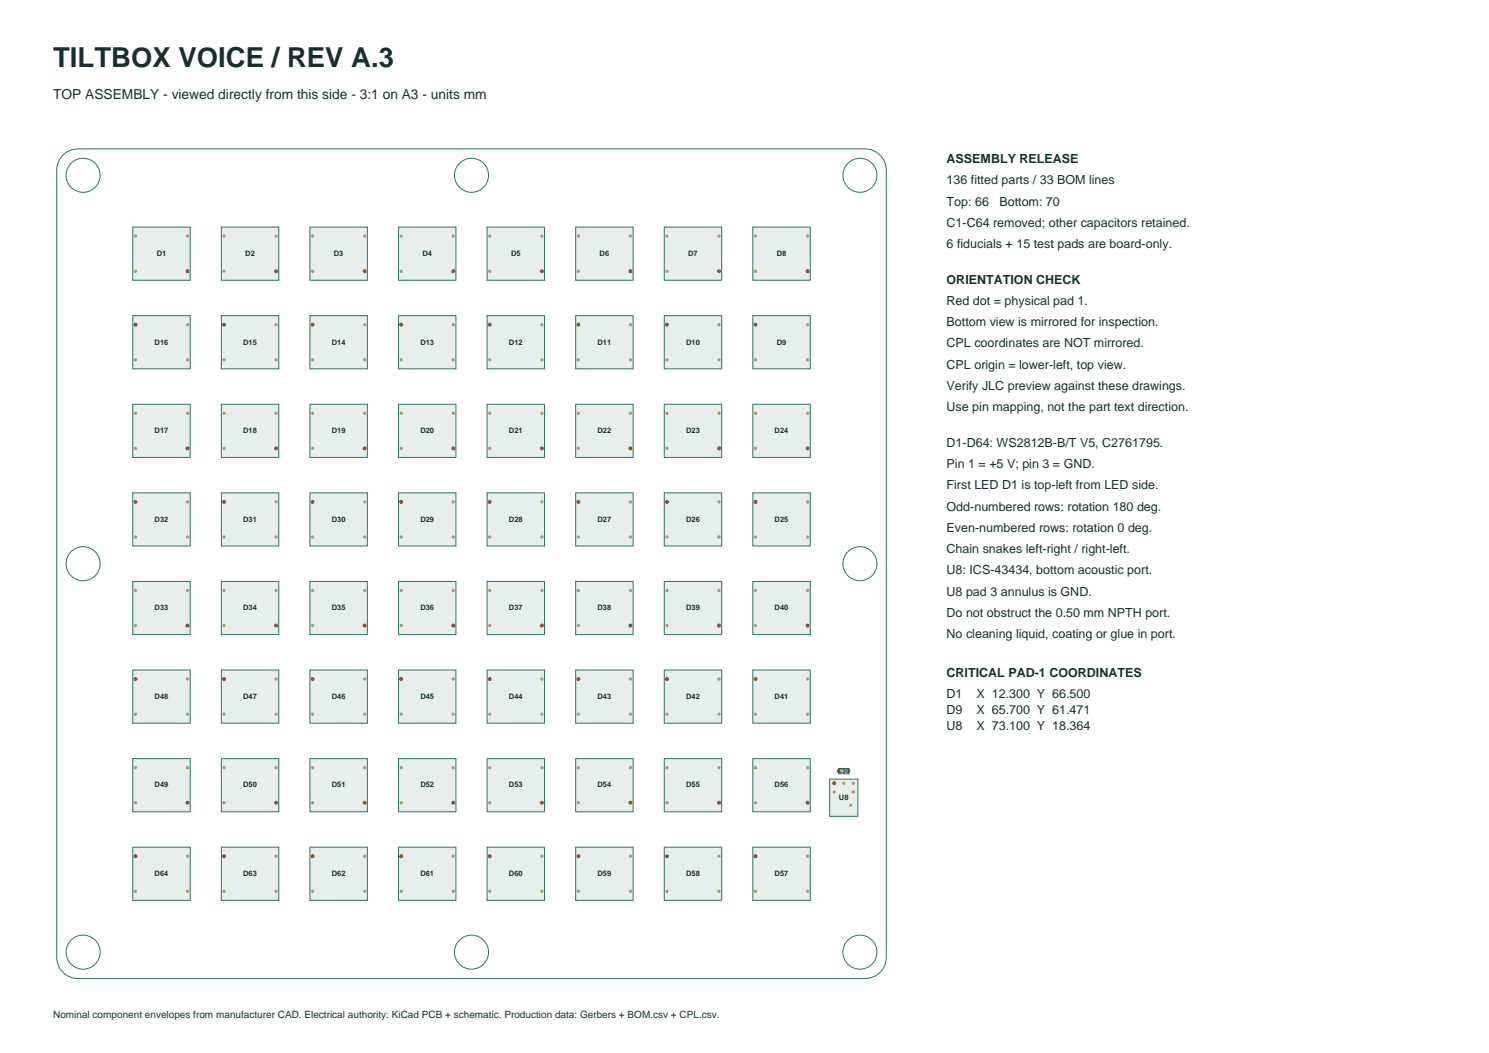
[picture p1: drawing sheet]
<svg xmlns="http://www.w3.org/2000/svg" width="420mm" height="297mm" viewBox="0 0 420 297" stroke-linecap="round" stroke-linejoin="round" font-family="sans-serif">
<g fill="none" stroke="#267763" stroke-width=".28">
<path d="M17.8 43.8a6 6 0 0 1 4.2-1.8h222a6 6 0 0 1 6 6v222a6 6 0 0 1-6 6h-222a6 6 0 0 1-6-6v-222a6 6 0 0 1 1.8-4.2z"/>
<circle cx="23.4" cy="49.4" r="4.8"/>
<circle cx="133" cy="49.4" r="4.8"/>
<circle cx="242.6" cy="49.4" r="4.8"/>
<circle cx="23.4" cy="159" r="4.8"/>
<circle cx="242.6" cy="159" r="4.8"/>
<circle cx="23.4" cy="268.6" r="4.8"/>
<circle cx="133" cy="268.6" r="4.8"/>
<circle cx="242.6" cy="268.6" r="4.8"/>
</g>
<path d="M236.5 216.8h3v1.5h-3z" fill-rule="evenodd" fill="#e6efeb" stroke="#267763" stroke-width=".28"/>
<g fill="#bf9c46">
<circle cx="236.6" cy="217.5" r=".45"/>
<circle cx="239.4" cy="217.5" r=".45"/>
</g>
<circle cx="236.6" cy="217.5" r=".57" fill="#bc3f2b"/>
<path d="M37.5 64.1h16.2v15h-16.2z" fill-rule="evenodd" fill="#e6efeb" stroke="#267763" stroke-width=".28"/>
<g fill="#bf9c46">
<circle cx="52.9" cy="76.5" r=".45"/>
<circle cx="52.9" cy="66.6" r=".45"/>
<circle cx="38.2" cy="66.6" r=".45"/>
<circle cx="38.2" cy="76.5" r=".45"/>
</g>
<circle cx="52.9" cy="76.5" r=".57" fill="#bc3f2b"/>
<path d="M62.4 64.1h16.2v15h-16.2z" fill-rule="evenodd" fill="#e6efeb" stroke="#267763" stroke-width=".28"/>
<g fill="#bf9c46">
<circle cx="77.9" cy="76.5" r=".45"/>
<circle cx="77.9" cy="66.6" r=".45"/>
<circle cx="63.2" cy="66.6" r=".45"/>
<circle cx="63.2" cy="76.5" r=".45"/>
</g>
<circle cx="77.9" cy="76.5" r=".57" fill="#bc3f2b"/>
<path d="M87.4 64.1h16.2v15h-16.2z" fill-rule="evenodd" fill="#e6efeb" stroke="#267763" stroke-width=".28"/>
<g fill="#bf9c46">
<circle cx="102.9" cy="76.5" r=".45"/>
<circle cx="102.9" cy="66.6" r=".45"/>
<circle cx="88.2" cy="66.6" r=".45"/>
<circle cx="88.2" cy="76.5" r=".45"/>
</g>
<circle cx="102.9" cy="76.5" r=".57" fill="#bc3f2b"/>
<path d="M112.4 64.1h16.2v15h-16.2z" fill-rule="evenodd" fill="#e6efeb" stroke="#267763" stroke-width=".28"/>
<g fill="#bf9c46">
<circle cx="127.9" cy="76.5" r=".45"/>
<circle cx="127.9" cy="66.6" r=".45"/>
<circle cx="113.2" cy="66.6" r=".45"/>
<circle cx="113.2" cy="76.5" r=".45"/>
</g>
<circle cx="127.9" cy="76.5" r=".57" fill="#bc3f2b"/>
<path d="M137.4 64.1h16.2v15h-16.2z" fill-rule="evenodd" fill="#e6efeb" stroke="#267763" stroke-width=".28"/>
<g fill="#bf9c46">
<circle cx="152.8" cy="76.5" r=".45"/>
<circle cx="152.8" cy="66.6" r=".45"/>
<circle cx="138.1" cy="66.6" r=".45"/>
<circle cx="138.1" cy="76.5" r=".45"/>
</g>
<circle cx="152.8" cy="76.5" r=".57" fill="#bc3f2b"/>
<path d="M162.4 64.1h16.2v15h-16.2z" fill-rule="evenodd" fill="#e6efeb" stroke="#267763" stroke-width=".28"/>
<g fill="#bf9c46">
<circle cx="177.8" cy="76.5" r=".45"/>
<circle cx="177.8" cy="66.6" r=".45"/>
<circle cx="163.1" cy="66.6" r=".45"/>
<circle cx="163.1" cy="76.5" r=".45"/>
</g>
<circle cx="177.8" cy="76.5" r=".57" fill="#bc3f2b"/>
<path d="M187.4 64.1h16.2v15h-16.2z" fill-rule="evenodd" fill="#e6efeb" stroke="#267763" stroke-width=".28"/>
<g fill="#bf9c46">
<circle cx="202.8" cy="76.5" r=".45"/>
<circle cx="202.8" cy="66.6" r=".45"/>
<circle cx="188.1" cy="66.6" r=".45"/>
<circle cx="188.1" cy="76.5" r=".45"/>
</g>
<circle cx="202.8" cy="76.5" r=".57" fill="#bc3f2b"/>
<path d="M212.4 64.1h16.2v15h-16.2z" fill-rule="evenodd" fill="#e6efeb" stroke="#267763" stroke-width=".28"/>
<g fill="#bf9c46">
<circle cx="227.8" cy="76.5" r=".45"/>
<circle cx="227.8" cy="66.6" r=".45"/>
<circle cx="213.1" cy="66.6" r=".45"/>
<circle cx="213.1" cy="76.5" r=".45"/>
</g>
<circle cx="227.8" cy="76.5" r=".57" fill="#bc3f2b"/>
<path d="M212.4 89h16.2v15h-16.2z" fill-rule="evenodd" fill="#e6efeb" stroke="#267763" stroke-width=".28"/>
<g fill="#bf9c46">
<circle cx="213.1" cy="91.6" r=".45"/>
<circle cx="213.1" cy="101.5" r=".45"/>
<circle cx="227.8" cy="101.5" r=".45"/>
<circle cx="227.8" cy="91.6" r=".45"/>
</g>
<circle cx="213.1" cy="91.6" r=".57" fill="#bc3f2b"/>
<path d="M187.4 89h16.2v15h-16.2z" fill-rule="evenodd" fill="#e6efeb" stroke="#267763" stroke-width=".28"/>
<g fill="#bf9c46">
<circle cx="188.1" cy="91.6" r=".45"/>
<circle cx="188.1" cy="101.5" r=".45"/>
<circle cx="202.8" cy="101.5" r=".45"/>
<circle cx="202.8" cy="91.6" r=".45"/>
</g>
<circle cx="188.1" cy="91.6" r=".57" fill="#bc3f2b"/>
<path d="M162.4 89h16.2v15h-16.2z" fill-rule="evenodd" fill="#e6efeb" stroke="#267763" stroke-width=".28"/>
<g fill="#bf9c46">
<circle cx="163.1" cy="91.6" r=".45"/>
<circle cx="163.1" cy="101.5" r=".45"/>
<circle cx="177.8" cy="101.5" r=".45"/>
<circle cx="177.8" cy="91.6" r=".45"/>
</g>
<circle cx="163.1" cy="91.6" r=".57" fill="#bc3f2b"/>
<path d="M137.4 89h16.2v15h-16.2z" fill-rule="evenodd" fill="#e6efeb" stroke="#267763" stroke-width=".28"/>
<g fill="#bf9c46">
<circle cx="138.1" cy="91.6" r=".45"/>
<circle cx="138.1" cy="101.5" r=".45"/>
<circle cx="152.8" cy="101.5" r=".45"/>
<circle cx="152.8" cy="91.6" r=".45"/>
</g>
<circle cx="138.1" cy="91.6" r=".57" fill="#bc3f2b"/>
<path d="M112.4 89h16.2v15h-16.2z" fill-rule="evenodd" fill="#e6efeb" stroke="#267763" stroke-width=".28"/>
<g fill="#bf9c46">
<circle cx="113.2" cy="91.6" r=".45"/>
<circle cx="113.2" cy="101.5" r=".45"/>
<circle cx="127.9" cy="101.5" r=".45"/>
<circle cx="127.9" cy="91.6" r=".45"/>
</g>
<circle cx="113.2" cy="91.6" r=".57" fill="#bc3f2b"/>
<path d="M87.4 89h16.2v15h-16.2z" fill-rule="evenodd" fill="#e6efeb" stroke="#267763" stroke-width=".28"/>
<g fill="#bf9c46">
<circle cx="88.2" cy="91.6" r=".45"/>
<circle cx="88.2" cy="101.5" r=".45"/>
<circle cx="102.9" cy="101.5" r=".45"/>
<circle cx="102.9" cy="91.6" r=".45"/>
</g>
<circle cx="88.2" cy="91.6" r=".57" fill="#bc3f2b"/>
<path d="M62.4 89h16.2v15h-16.2z" fill-rule="evenodd" fill="#e6efeb" stroke="#267763" stroke-width=".28"/>
<g fill="#bf9c46">
<circle cx="63.2" cy="91.6" r=".45"/>
<circle cx="63.2" cy="101.5" r=".45"/>
<circle cx="77.9" cy="101.5" r=".45"/>
<circle cx="77.9" cy="91.6" r=".45"/>
</g>
<circle cx="63.2" cy="91.6" r=".57" fill="#bc3f2b"/>
<path d="M37.5 89h16.2v15h-16.2z" fill-rule="evenodd" fill="#e6efeb" stroke="#267763" stroke-width=".28"/>
<g fill="#bf9c46">
<circle cx="38.2" cy="91.6" r=".45"/>
<circle cx="38.2" cy="101.5" r=".45"/>
<circle cx="52.9" cy="101.5" r=".45"/>
<circle cx="52.9" cy="91.6" r=".45"/>
</g>
<circle cx="38.2" cy="91.6" r=".57" fill="#bc3f2b"/>
<path d="M37.5 114h16.2v15h-16.2z" fill-rule="evenodd" fill="#e6efeb" stroke="#267763" stroke-width=".28"/>
<g fill="#bf9c46">
<circle cx="52.9" cy="126.5" r=".45"/>
<circle cx="52.9" cy="116.6" r=".45"/>
<circle cx="38.2" cy="116.6" r=".45"/>
<circle cx="38.2" cy="126.5" r=".45"/>
</g>
<circle cx="52.9" cy="126.5" r=".57" fill="#bc3f2b"/>
<path d="M62.4 114h16.2v15h-16.2z" fill-rule="evenodd" fill="#e6efeb" stroke="#267763" stroke-width=".28"/>
<g fill="#bf9c46">
<circle cx="77.9" cy="126.5" r=".45"/>
<circle cx="77.9" cy="116.6" r=".45"/>
<circle cx="63.2" cy="116.6" r=".45"/>
<circle cx="63.2" cy="126.5" r=".45"/>
</g>
<circle cx="77.9" cy="126.5" r=".57" fill="#bc3f2b"/>
<path d="M87.4 114h16.2v15h-16.2z" fill-rule="evenodd" fill="#e6efeb" stroke="#267763" stroke-width=".28"/>
<g fill="#bf9c46">
<circle cx="102.9" cy="126.5" r=".45"/>
<circle cx="102.9" cy="116.6" r=".45"/>
<circle cx="88.2" cy="116.6" r=".45"/>
<circle cx="88.2" cy="126.5" r=".45"/>
</g>
<circle cx="102.9" cy="126.5" r=".57" fill="#bc3f2b"/>
<path d="M112.4 114h16.2v15h-16.2z" fill-rule="evenodd" fill="#e6efeb" stroke="#267763" stroke-width=".28"/>
<g fill="#bf9c46">
<circle cx="127.9" cy="126.5" r=".45"/>
<circle cx="127.9" cy="116.6" r=".45"/>
<circle cx="113.2" cy="116.6" r=".45"/>
<circle cx="113.2" cy="126.5" r=".45"/>
</g>
<circle cx="127.9" cy="126.5" r=".57" fill="#bc3f2b"/>
<path d="M137.4 114h16.2v15h-16.2z" fill-rule="evenodd" fill="#e6efeb" stroke="#267763" stroke-width=".28"/>
<g fill="#bf9c46">
<circle cx="152.8" cy="126.5" r=".45"/>
<circle cx="152.8" cy="116.6" r=".45"/>
<circle cx="138.1" cy="116.6" r=".45"/>
<circle cx="138.1" cy="126.5" r=".45"/>
</g>
<circle cx="152.8" cy="126.5" r=".57" fill="#bc3f2b"/>
<path d="M162.4 114h16.2v15h-16.2z" fill-rule="evenodd" fill="#e6efeb" stroke="#267763" stroke-width=".28"/>
<g fill="#bf9c46">
<circle cx="177.8" cy="126.5" r=".45"/>
<circle cx="177.8" cy="116.6" r=".45"/>
<circle cx="163.1" cy="116.6" r=".45"/>
<circle cx="163.1" cy="126.5" r=".45"/>
</g>
<circle cx="177.8" cy="126.5" r=".57" fill="#bc3f2b"/>
<path d="M187.4 114h16.2v15h-16.2z" fill-rule="evenodd" fill="#e6efeb" stroke="#267763" stroke-width=".28"/>
<g fill="#bf9c46">
<circle cx="202.8" cy="126.5" r=".45"/>
<circle cx="202.8" cy="116.6" r=".45"/>
<circle cx="188.1" cy="116.6" r=".45"/>
<circle cx="188.1" cy="126.5" r=".45"/>
</g>
<circle cx="202.8" cy="126.5" r=".57" fill="#bc3f2b"/>
<path d="M212.4 114h16.2v15h-16.2z" fill-rule="evenodd" fill="#e6efeb" stroke="#267763" stroke-width=".28"/>
<g fill="#bf9c46">
<circle cx="227.8" cy="126.5" r=".45"/>
<circle cx="227.8" cy="116.6" r=".45"/>
<circle cx="213.1" cy="116.6" r=".45"/>
<circle cx="213.1" cy="126.5" r=".45"/>
</g>
<circle cx="227.8" cy="126.5" r=".57" fill="#bc3f2b"/>
<path d="M212.4 139h16.2v15h-16.2z" fill-rule="evenodd" fill="#e6efeb" stroke="#267763" stroke-width=".28"/>
<g fill="#bf9c46">
<circle cx="213.1" cy="141.6" r=".45"/>
<circle cx="213.1" cy="151.5" r=".45"/>
<circle cx="227.8" cy="151.5" r=".45"/>
<circle cx="227.8" cy="141.6" r=".45"/>
</g>
<circle cx="213.1" cy="141.6" r=".57" fill="#bc3f2b"/>
<path d="M187.4 139h16.2v15h-16.2z" fill-rule="evenodd" fill="#e6efeb" stroke="#267763" stroke-width=".28"/>
<g fill="#bf9c46">
<circle cx="188.1" cy="141.6" r=".45"/>
<circle cx="188.1" cy="151.5" r=".45"/>
<circle cx="202.8" cy="151.5" r=".45"/>
<circle cx="202.8" cy="141.6" r=".45"/>
</g>
<circle cx="188.1" cy="141.6" r=".57" fill="#bc3f2b"/>
<path d="M162.4 139h16.2v15h-16.2z" fill-rule="evenodd" fill="#e6efeb" stroke="#267763" stroke-width=".28"/>
<g fill="#bf9c46">
<circle cx="163.1" cy="141.6" r=".45"/>
<circle cx="163.1" cy="151.5" r=".45"/>
<circle cx="177.8" cy="151.5" r=".45"/>
<circle cx="177.8" cy="141.6" r=".45"/>
</g>
<circle cx="163.1" cy="141.6" r=".57" fill="#bc3f2b"/>
<path d="M137.4 139h16.2v15h-16.2z" fill-rule="evenodd" fill="#e6efeb" stroke="#267763" stroke-width=".28"/>
<g fill="#bf9c46">
<circle cx="138.1" cy="141.6" r=".45"/>
<circle cx="138.1" cy="151.5" r=".45"/>
<circle cx="152.8" cy="151.5" r=".45"/>
<circle cx="152.8" cy="141.6" r=".45"/>
</g>
<circle cx="138.1" cy="141.6" r=".57" fill="#bc3f2b"/>
<path d="M112.4 139h16.2v15h-16.2z" fill-rule="evenodd" fill="#e6efeb" stroke="#267763" stroke-width=".28"/>
<g fill="#bf9c46">
<circle cx="113.2" cy="141.6" r=".45"/>
<circle cx="113.2" cy="151.5" r=".45"/>
<circle cx="127.9" cy="151.5" r=".45"/>
<circle cx="127.9" cy="141.6" r=".45"/>
</g>
<circle cx="113.2" cy="141.6" r=".57" fill="#bc3f2b"/>
<path d="M87.4 139h16.2v15h-16.2z" fill-rule="evenodd" fill="#e6efeb" stroke="#267763" stroke-width=".28"/>
<g fill="#bf9c46">
<circle cx="88.2" cy="141.6" r=".45"/>
<circle cx="88.2" cy="151.5" r=".45"/>
<circle cx="102.9" cy="151.5" r=".45"/>
<circle cx="102.9" cy="141.6" r=".45"/>
</g>
<circle cx="88.2" cy="141.6" r=".57" fill="#bc3f2b"/>
<path d="M62.4 139h16.2v15h-16.2z" fill-rule="evenodd" fill="#e6efeb" stroke="#267763" stroke-width=".28"/>
<g fill="#bf9c46">
<circle cx="63.2" cy="141.6" r=".45"/>
<circle cx="63.2" cy="151.5" r=".45"/>
<circle cx="77.9" cy="151.5" r=".45"/>
<circle cx="77.9" cy="141.6" r=".45"/>
</g>
<circle cx="63.2" cy="141.6" r=".57" fill="#bc3f2b"/>
<path d="M37.5 139h16.2v15h-16.2z" fill-rule="evenodd" fill="#e6efeb" stroke="#267763" stroke-width=".28"/>
<g fill="#bf9c46">
<circle cx="38.2" cy="141.6" r=".45"/>
<circle cx="38.2" cy="151.5" r=".45"/>
<circle cx="52.9" cy="151.5" r=".45"/>
<circle cx="52.9" cy="141.6" r=".45"/>
</g>
<circle cx="38.2" cy="141.6" r=".57" fill="#bc3f2b"/>
<path d="M37.5 164h16.2v15h-16.2z" fill-rule="evenodd" fill="#e6efeb" stroke="#267763" stroke-width=".28"/>
<g fill="#bf9c46">
<circle cx="52.9" cy="176.4" r=".45"/>
<circle cx="52.9" cy="166.5" r=".45"/>
<circle cx="38.2" cy="166.5" r=".45"/>
<circle cx="38.2" cy="176.4" r=".45"/>
</g>
<circle cx="52.9" cy="176.4" r=".57" fill="#bc3f2b"/>
<path d="M62.4 164h16.2v15h-16.2z" fill-rule="evenodd" fill="#e6efeb" stroke="#267763" stroke-width=".28"/>
<g fill="#bf9c46">
<circle cx="77.9" cy="176.4" r=".45"/>
<circle cx="77.9" cy="166.5" r=".45"/>
<circle cx="63.2" cy="166.5" r=".45"/>
<circle cx="63.2" cy="176.4" r=".45"/>
</g>
<circle cx="77.9" cy="176.4" r=".57" fill="#bc3f2b"/>
<path d="M87.4 164h16.2v15h-16.2z" fill-rule="evenodd" fill="#e6efeb" stroke="#267763" stroke-width=".28"/>
<g fill="#bf9c46">
<circle cx="102.9" cy="176.4" r=".45"/>
<circle cx="102.9" cy="166.5" r=".45"/>
<circle cx="88.2" cy="166.5" r=".45"/>
<circle cx="88.2" cy="176.4" r=".45"/>
</g>
<circle cx="102.9" cy="176.4" r=".57" fill="#bc3f2b"/>
<path d="M112.4 164h16.2v15h-16.2z" fill-rule="evenodd" fill="#e6efeb" stroke="#267763" stroke-width=".28"/>
<g fill="#bf9c46">
<circle cx="127.9" cy="176.4" r=".45"/>
<circle cx="127.9" cy="166.5" r=".45"/>
<circle cx="113.2" cy="166.5" r=".45"/>
<circle cx="113.2" cy="176.4" r=".45"/>
</g>
<circle cx="127.9" cy="176.4" r=".57" fill="#bc3f2b"/>
<path d="M137.4 164h16.2v15h-16.2z" fill-rule="evenodd" fill="#e6efeb" stroke="#267763" stroke-width=".28"/>
<g fill="#bf9c46">
<circle cx="152.8" cy="176.4" r=".45"/>
<circle cx="152.8" cy="166.5" r=".45"/>
<circle cx="138.1" cy="166.5" r=".45"/>
<circle cx="138.1" cy="176.4" r=".45"/>
</g>
<circle cx="152.8" cy="176.4" r=".57" fill="#bc3f2b"/>
<path d="M162.4 164h16.2v15h-16.2z" fill-rule="evenodd" fill="#e6efeb" stroke="#267763" stroke-width=".28"/>
<g fill="#bf9c46">
<circle cx="177.8" cy="176.4" r=".45"/>
<circle cx="177.8" cy="166.5" r=".45"/>
<circle cx="163.1" cy="166.5" r=".45"/>
<circle cx="163.1" cy="176.4" r=".45"/>
</g>
<circle cx="177.8" cy="176.4" r=".57" fill="#bc3f2b"/>
<path d="M187.4 164h16.2v15h-16.2z" fill-rule="evenodd" fill="#e6efeb" stroke="#267763" stroke-width=".28"/>
<g fill="#bf9c46">
<circle cx="202.8" cy="176.4" r=".45"/>
<circle cx="202.8" cy="166.5" r=".45"/>
<circle cx="188.1" cy="166.5" r=".45"/>
<circle cx="188.1" cy="176.4" r=".45"/>
</g>
<circle cx="202.8" cy="176.4" r=".57" fill="#bc3f2b"/>
<path d="M212.4 164h16.2v15h-16.2z" fill-rule="evenodd" fill="#e6efeb" stroke="#267763" stroke-width=".28"/>
<g fill="#bf9c46">
<circle cx="227.8" cy="176.4" r=".45"/>
<circle cx="227.8" cy="166.5" r=".45"/>
<circle cx="213.1" cy="166.5" r=".45"/>
<circle cx="213.1" cy="176.4" r=".45"/>
</g>
<circle cx="227.8" cy="176.4" r=".57" fill="#bc3f2b"/>
<path d="M212.4 189h16.2v15h-16.2z" fill-rule="evenodd" fill="#e6efeb" stroke="#267763" stroke-width=".28"/>
<g fill="#bf9c46">
<circle cx="213.1" cy="191.5" r=".45"/>
<circle cx="213.1" cy="201.4" r=".45"/>
<circle cx="227.8" cy="201.4" r=".45"/>
<circle cx="227.8" cy="191.5" r=".45"/>
</g>
<circle cx="213.1" cy="191.5" r=".57" fill="#bc3f2b"/>
<path d="M187.4 189h16.2v15h-16.2z" fill-rule="evenodd" fill="#e6efeb" stroke="#267763" stroke-width=".28"/>
<g fill="#bf9c46">
<circle cx="188.1" cy="191.5" r=".45"/>
<circle cx="188.1" cy="201.4" r=".45"/>
<circle cx="202.8" cy="201.4" r=".45"/>
<circle cx="202.8" cy="191.5" r=".45"/>
</g>
<circle cx="188.1" cy="191.5" r=".57" fill="#bc3f2b"/>
<path d="M162.4 189h16.2v15h-16.2z" fill-rule="evenodd" fill="#e6efeb" stroke="#267763" stroke-width=".28"/>
<g fill="#bf9c46">
<circle cx="163.1" cy="191.5" r=".45"/>
<circle cx="163.1" cy="201.4" r=".45"/>
<circle cx="177.8" cy="201.4" r=".45"/>
<circle cx="177.8" cy="191.5" r=".45"/>
</g>
<circle cx="163.1" cy="191.5" r=".57" fill="#bc3f2b"/>
<path d="M137.4 189h16.2v15h-16.2z" fill-rule="evenodd" fill="#e6efeb" stroke="#267763" stroke-width=".28"/>
<g fill="#bf9c46">
<circle cx="138.1" cy="191.5" r=".45"/>
<circle cx="138.1" cy="201.4" r=".45"/>
<circle cx="152.8" cy="201.4" r=".45"/>
<circle cx="152.8" cy="191.5" r=".45"/>
</g>
<circle cx="138.1" cy="191.5" r=".57" fill="#bc3f2b"/>
<path d="M112.4 189h16.2v15h-16.2z" fill-rule="evenodd" fill="#e6efeb" stroke="#267763" stroke-width=".28"/>
<g fill="#bf9c46">
<circle cx="113.2" cy="191.5" r=".45"/>
<circle cx="113.2" cy="201.4" r=".45"/>
<circle cx="127.9" cy="201.4" r=".45"/>
<circle cx="127.9" cy="191.5" r=".45"/>
</g>
<circle cx="113.2" cy="191.5" r=".57" fill="#bc3f2b"/>
<path d="M87.4 189h16.2v15h-16.2z" fill-rule="evenodd" fill="#e6efeb" stroke="#267763" stroke-width=".28"/>
<g fill="#bf9c46">
<circle cx="88.2" cy="191.5" r=".45"/>
<circle cx="88.2" cy="201.4" r=".45"/>
<circle cx="102.9" cy="201.4" r=".45"/>
<circle cx="102.9" cy="191.5" r=".45"/>
</g>
<circle cx="88.2" cy="191.5" r=".57" fill="#bc3f2b"/>
<path d="M62.4 189h16.2v15h-16.2z" fill-rule="evenodd" fill="#e6efeb" stroke="#267763" stroke-width=".28"/>
<g fill="#bf9c46">
<circle cx="63.2" cy="191.5" r=".45"/>
<circle cx="63.2" cy="201.4" r=".45"/>
<circle cx="77.9" cy="201.4" r=".45"/>
<circle cx="77.9" cy="191.5" r=".45"/>
</g>
<circle cx="63.2" cy="191.5" r=".57" fill="#bc3f2b"/>
<path d="M37.5 189h16.2v15h-16.2z" fill-rule="evenodd" fill="#e6efeb" stroke="#267763" stroke-width=".28"/>
<g fill="#bf9c46">
<circle cx="38.2" cy="191.5" r=".45"/>
<circle cx="38.2" cy="201.4" r=".45"/>
<circle cx="52.9" cy="201.4" r=".45"/>
<circle cx="52.9" cy="191.5" r=".45"/>
</g>
<circle cx="38.2" cy="191.5" r=".57" fill="#bc3f2b"/>
<path d="M37.5 214h16.2v15h-16.2z" fill-rule="evenodd" fill="#e6efeb" stroke="#267763" stroke-width=".28"/>
<g fill="#bf9c46">
<circle cx="52.9" cy="226.4" r=".45"/>
<circle cx="52.9" cy="216.5" r=".45"/>
<circle cx="38.2" cy="216.5" r=".45"/>
<circle cx="38.2" cy="226.4" r=".45"/>
</g>
<circle cx="52.9" cy="226.4" r=".57" fill="#bc3f2b"/>
<path d="M62.4 214h16.2v15h-16.2z" fill-rule="evenodd" fill="#e6efeb" stroke="#267763" stroke-width=".28"/>
<g fill="#bf9c46">
<circle cx="77.9" cy="226.4" r=".45"/>
<circle cx="77.9" cy="216.5" r=".45"/>
<circle cx="63.2" cy="216.5" r=".45"/>
<circle cx="63.2" cy="226.4" r=".45"/>
</g>
<circle cx="77.9" cy="226.4" r=".57" fill="#bc3f2b"/>
<path d="M87.4 214h16.2v15h-16.2z" fill-rule="evenodd" fill="#e6efeb" stroke="#267763" stroke-width=".28"/>
<g fill="#bf9c46">
<circle cx="102.9" cy="226.4" r=".45"/>
<circle cx="102.9" cy="216.5" r=".45"/>
<circle cx="88.2" cy="216.5" r=".45"/>
<circle cx="88.2" cy="226.4" r=".45"/>
</g>
<circle cx="102.9" cy="226.4" r=".57" fill="#bc3f2b"/>
<path d="M112.4 214h16.2v15h-16.2z" fill-rule="evenodd" fill="#e6efeb" stroke="#267763" stroke-width=".28"/>
<g fill="#bf9c46">
<circle cx="127.9" cy="226.4" r=".45"/>
<circle cx="127.9" cy="216.5" r=".45"/>
<circle cx="113.2" cy="216.5" r=".45"/>
<circle cx="113.2" cy="226.4" r=".45"/>
</g>
<circle cx="127.9" cy="226.4" r=".57" fill="#bc3f2b"/>
<path d="M137.4 214h16.2v15h-16.2z" fill-rule="evenodd" fill="#e6efeb" stroke="#267763" stroke-width=".28"/>
<g fill="#bf9c46">
<circle cx="152.8" cy="226.4" r=".45"/>
<circle cx="152.8" cy="216.5" r=".45"/>
<circle cx="138.1" cy="216.5" r=".45"/>
<circle cx="138.1" cy="226.4" r=".45"/>
</g>
<circle cx="152.8" cy="226.4" r=".57" fill="#bc3f2b"/>
<path d="M162.4 214h16.2v15h-16.2z" fill-rule="evenodd" fill="#e6efeb" stroke="#267763" stroke-width=".28"/>
<g fill="#bf9c46">
<circle cx="177.8" cy="226.4" r=".45"/>
<circle cx="177.8" cy="216.5" r=".45"/>
<circle cx="163.1" cy="216.5" r=".45"/>
<circle cx="163.1" cy="226.4" r=".45"/>
</g>
<circle cx="177.8" cy="226.4" r=".57" fill="#bc3f2b"/>
<path d="M187.4 214h16.2v15h-16.2z" fill-rule="evenodd" fill="#e6efeb" stroke="#267763" stroke-width=".28"/>
<g fill="#bf9c46">
<circle cx="202.8" cy="226.4" r=".45"/>
<circle cx="202.8" cy="216.5" r=".45"/>
<circle cx="188.1" cy="216.5" r=".45"/>
<circle cx="188.1" cy="226.4" r=".45"/>
</g>
<circle cx="202.8" cy="226.4" r=".57" fill="#bc3f2b"/>
<path d="M212.4 214h16.2v15h-16.2z" fill-rule="evenodd" fill="#e6efeb" stroke="#267763" stroke-width=".28"/>
<g fill="#bf9c46">
<circle cx="227.8" cy="226.4" r=".45"/>
<circle cx="227.8" cy="216.5" r=".45"/>
<circle cx="213.1" cy="216.5" r=".45"/>
<circle cx="213.1" cy="226.4" r=".45"/>
</g>
<circle cx="227.8" cy="226.4" r=".57" fill="#bc3f2b"/>
<path d="M212.4 239h16.2v15h-16.2z" fill-rule="evenodd" fill="#e6efeb" stroke="#267763" stroke-width=".28"/>
<g fill="#bf9c46">
<circle cx="213.1" cy="241.5" r=".45"/>
<circle cx="213.1" cy="251.4" r=".45"/>
<circle cx="227.8" cy="251.4" r=".45"/>
<circle cx="227.8" cy="241.5" r=".45"/>
</g>
<circle cx="213.1" cy="241.5" r=".57" fill="#bc3f2b"/>
<path d="M187.4 239h16.2v15h-16.2z" fill-rule="evenodd" fill="#e6efeb" stroke="#267763" stroke-width=".28"/>
<g fill="#bf9c46">
<circle cx="188.1" cy="241.5" r=".45"/>
<circle cx="188.1" cy="251.4" r=".45"/>
<circle cx="202.8" cy="251.4" r=".45"/>
<circle cx="202.8" cy="241.5" r=".45"/>
</g>
<circle cx="188.1" cy="241.5" r=".57" fill="#bc3f2b"/>
<path d="M162.4 239h16.2v15h-16.2z" fill-rule="evenodd" fill="#e6efeb" stroke="#267763" stroke-width=".28"/>
<g fill="#bf9c46">
<circle cx="163.1" cy="241.5" r=".45"/>
<circle cx="163.1" cy="251.4" r=".45"/>
<circle cx="177.8" cy="251.4" r=".45"/>
<circle cx="177.8" cy="241.5" r=".45"/>
</g>
<circle cx="163.1" cy="241.5" r=".57" fill="#bc3f2b"/>
<path d="M137.4 239h16.2v15h-16.2z" fill-rule="evenodd" fill="#e6efeb" stroke="#267763" stroke-width=".28"/>
<g fill="#bf9c46">
<circle cx="138.1" cy="241.5" r=".45"/>
<circle cx="138.1" cy="251.4" r=".45"/>
<circle cx="152.8" cy="251.4" r=".45"/>
<circle cx="152.8" cy="241.5" r=".45"/>
</g>
<circle cx="138.1" cy="241.5" r=".57" fill="#bc3f2b"/>
<path d="M112.4 239h16.2v15h-16.2z" fill-rule="evenodd" fill="#e6efeb" stroke="#267763" stroke-width=".28"/>
<g fill="#bf9c46">
<circle cx="113.2" cy="241.5" r=".45"/>
<circle cx="113.2" cy="251.4" r=".45"/>
<circle cx="127.9" cy="251.4" r=".45"/>
<circle cx="127.9" cy="241.5" r=".45"/>
</g>
<circle cx="113.2" cy="241.5" r=".57" fill="#bc3f2b"/>
<path d="M87.4 239h16.2v15h-16.2z" fill-rule="evenodd" fill="#e6efeb" stroke="#267763" stroke-width=".28"/>
<g fill="#bf9c46">
<circle cx="88.2" cy="241.5" r=".45"/>
<circle cx="88.2" cy="251.4" r=".45"/>
<circle cx="102.9" cy="251.4" r=".45"/>
<circle cx="102.9" cy="241.5" r=".45"/>
</g>
<circle cx="88.2" cy="241.5" r=".57" fill="#bc3f2b"/>
<path d="M62.4 239h16.2v15h-16.2z" fill-rule="evenodd" fill="#e6efeb" stroke="#267763" stroke-width=".28"/>
<g fill="#bf9c46">
<circle cx="63.2" cy="241.5" r=".45"/>
<circle cx="63.2" cy="251.4" r=".45"/>
<circle cx="77.9" cy="251.4" r=".45"/>
<circle cx="77.9" cy="241.5" r=".45"/>
</g>
<circle cx="63.2" cy="241.5" r=".57" fill="#bc3f2b"/>
<path d="M37.5 239h16.2v15h-16.2z" fill-rule="evenodd" fill="#e6efeb" stroke="#267763" stroke-width=".28"/>
<g fill="#bf9c46">
<circle cx="38.2" cy="241.5" r=".45"/>
<circle cx="38.2" cy="251.4" r=".45"/>
<circle cx="52.9" cy="251.4" r=".45"/>
<circle cx="52.9" cy="241.5" r=".45"/>
</g>
<circle cx="38.2" cy="241.5" r=".57" fill="#bc3f2b"/>
<path d="M234 219.8h8v10.5h-8z" fill-rule="evenodd" fill="#e6efeb" stroke="#267763" stroke-width=".28"/>
<g fill="#bf9c46">
<circle cx="235.3" cy="220.9" r=".45"/>
<circle cx="235.3" cy="223.4" r=".45"/>
<circle cx="240" cy="227.1" r=".45"/>
<circle cx="240.7" cy="223.4" r=".45"/>
<circle cx="240.7" cy="220.9" r=".45"/>
<circle cx="238" cy="220.9" r=".45"/>
</g>
<circle cx="235.3" cy="220.9" r=".57" fill="#bc3f2b"/>
<text font-size="7.8" fill="#15312f" x="15" y="19">TILTBOX VOICE / REV A.3</text>
<text font-size="3.9" fill="#15312f" x="15" y="28">TOP ASSEMBLY - viewed directly from this side - 3:1 on A3 - units mm</text>
<g font-size="3.5" fill="#15312f">
<text x="267" y="46">ASSEMBLY RELEASE</text>
<text x="267" y="52">136 fitted parts / 33 BOM lines</text>
<text x="267" y="58">Top: 66</text>
<text x="281.9" y="58">Bottom: 70</text>
<text x="267" y="64">C1-C64 removed; other capacitors retained.</text>
<text x="267" y="70">6 fiducials + 15 test pads are board-only.</text>
<text x="267" y="80">ORIENTATION CHECK</text>
<text x="267" y="86">Red dot = physical pad 1.</text>
<text x="267" y="92">Bottom view is mirrored for inspection.</text>
<text x="267" y="98">CPL coordinates are NOT mirrored.</text>
<text x="267" y="104">CPL origin = lower-left, top view.</text>
<text x="267" y="110">Verify JLC preview against these drawings.</text>
<text x="267" y="116">Use pin mapping, not the part text direction.</text>
<text x="267" y="126">D1-D64: WS2812B-B/T V5, C2761795.</text>
<text x="267" y="132">Pin 1 = +5 V; pin 3 = GND.</text>
<text x="267" y="138">First LED D1 is top-left from LED side.</text>
<text x="267" y="144">Odd-numbered rows: rotation 180 deg.</text>
<text x="267" y="150">Even-numbered rows: rotation 0 deg.</text>
<text x="267" y="156">Chain snakes left-right / right-left.</text>
<text x="267" y="162">U8: ICS-43434, bottom acoustic port.</text>
<text x="267" y="168">U8 pad 3 annulus is GND.</text>
<text x="267" y="174">Do not obstruct the 0.50 mm NPTH port.</text>
<text x="267" y="180">No cleaning liquid, coating or glue in port.</text>
<text x="267" y="191">CRITICAL PAD-1 COORDINATES</text>
<text x="267" y="197">D1</text>
<text x="275.4" y="197">X 12.300 Y 66.500</text>
<text x="267" y="201.4">D9</text>
<text x="275.4" y="201.4">X 65.700 Y 61.471</text>
<text x="267" y="205.8">U8</text>
<text x="275.4" y="205.8">X 73.100 Y 18.364</text>
</g>
<text font-size="2.8" fill="#15312f" x="15" y="287">Nominal component envelopes from manufacturer CAD. Electrical authority: KiCad PCB + schematic. Production data: Gerbers + BOM.csv + CPL.csv.</text>
<g font-size="2.1" fill="#15312f">
<text x="44.2" y="72.2">D1</text>
<text x="69.2" y="72.2">D2</text>
<text x="94.2" y="72.2">D3</text>
<text x="119.2" y="72.2">D4</text>
<text x="144.1" y="72.2">D5</text>
<text x="169.1" y="72.2">D6</text>
<text x="194.1" y="72.2">D7</text>
<text x="219.1" y="72.2">D8</text>
<text x="43.6" y="97.2">D16</text>
<text x="68.6" y="97.2">D15</text>
<text x="93.6" y="97.2">D14</text>
<text x="118.6" y="97.2">D13</text>
<text x="143.6" y="97.2">D12</text>
<text x="168.5" y="97.2">D11</text>
<text x="193.5" y="97.2">D10</text>
<text x="219.1" y="97.2">D9</text>
<text x="43.6" y="122.2">D17</text>
<text x="68.6" y="122.2">D18</text>
<text x="93.6" y="122.2">D19</text>
<text x="118.6" y="122.2">D20</text>
<text x="143.6" y="122.2">D21</text>
<text x="168.5" y="122.2">D22</text>
<text x="193.5" y="122.2">D23</text>
<text x="218.5" y="122.2">D24</text>
<text x="43.6" y="147.1">D32</text>
<text x="68.6" y="147.1">D31</text>
<text x="93.6" y="147.1">D30</text>
<text x="118.6" y="147.1">D29</text>
<text x="143.6" y="147.1">D28</text>
<text x="168.5" y="147.1">D27</text>
<text x="193.5" y="147.1">D26</text>
<text x="218.5" y="147.1">D25</text>
<text x="43.6" y="172.1">D33</text>
<text x="68.6" y="172.1">D34</text>
<text x="93.6" y="172.1">D35</text>
<text x="118.6" y="172.1">D36</text>
<text x="143.6" y="172.1">D37</text>
<text x="168.5" y="172.1">D38</text>
<text x="193.5" y="172.1">D39</text>
<text x="218.5" y="172.1">D40</text>
<text x="43.6" y="197.1">D48</text>
<text x="68.6" y="197.1">D47</text>
<text x="93.6" y="197.1">D46</text>
<text x="118.6" y="197.1">D45</text>
<text x="143.6" y="197.1">D44</text>
<text x="168.5" y="197.1">D43</text>
<text x="193.5" y="197.1">D42</text>
<text x="218.5" y="197.1">D41</text>
<text x="43.6" y="222.1">D49</text>
<text x="68.6" y="222.1">D50</text>
<text x="93.6" y="222.1">D51</text>
<text x="118.6" y="222.1">D52</text>
<text x="143.6" y="222.1">D53</text>
<text x="168.5" y="222.1">D54</text>
<text x="193.5" y="222.1">D55</text>
<text x="218.5" y="222.1">D56</text>
<text x="236.6" y="225.6">U8</text>
<text x="43.6" y="247.1">D64</text>
<text x="68.6" y="247.1">D63</text>
<text x="93.6" y="247.1">D62</text>
<text x="118.6" y="247.1">D61</text>
<text x="143.6" y="247.1">D60</text>
<text x="168.5" y="247.1">D59</text>
<text x="193.5" y="247.1">D58</text>
<text x="218.5" y="247.1">D57</text>
</g>
<text font-size="1.8" fill="#15312f" x="236.4" y="218.1">C90</text>
</svg>
